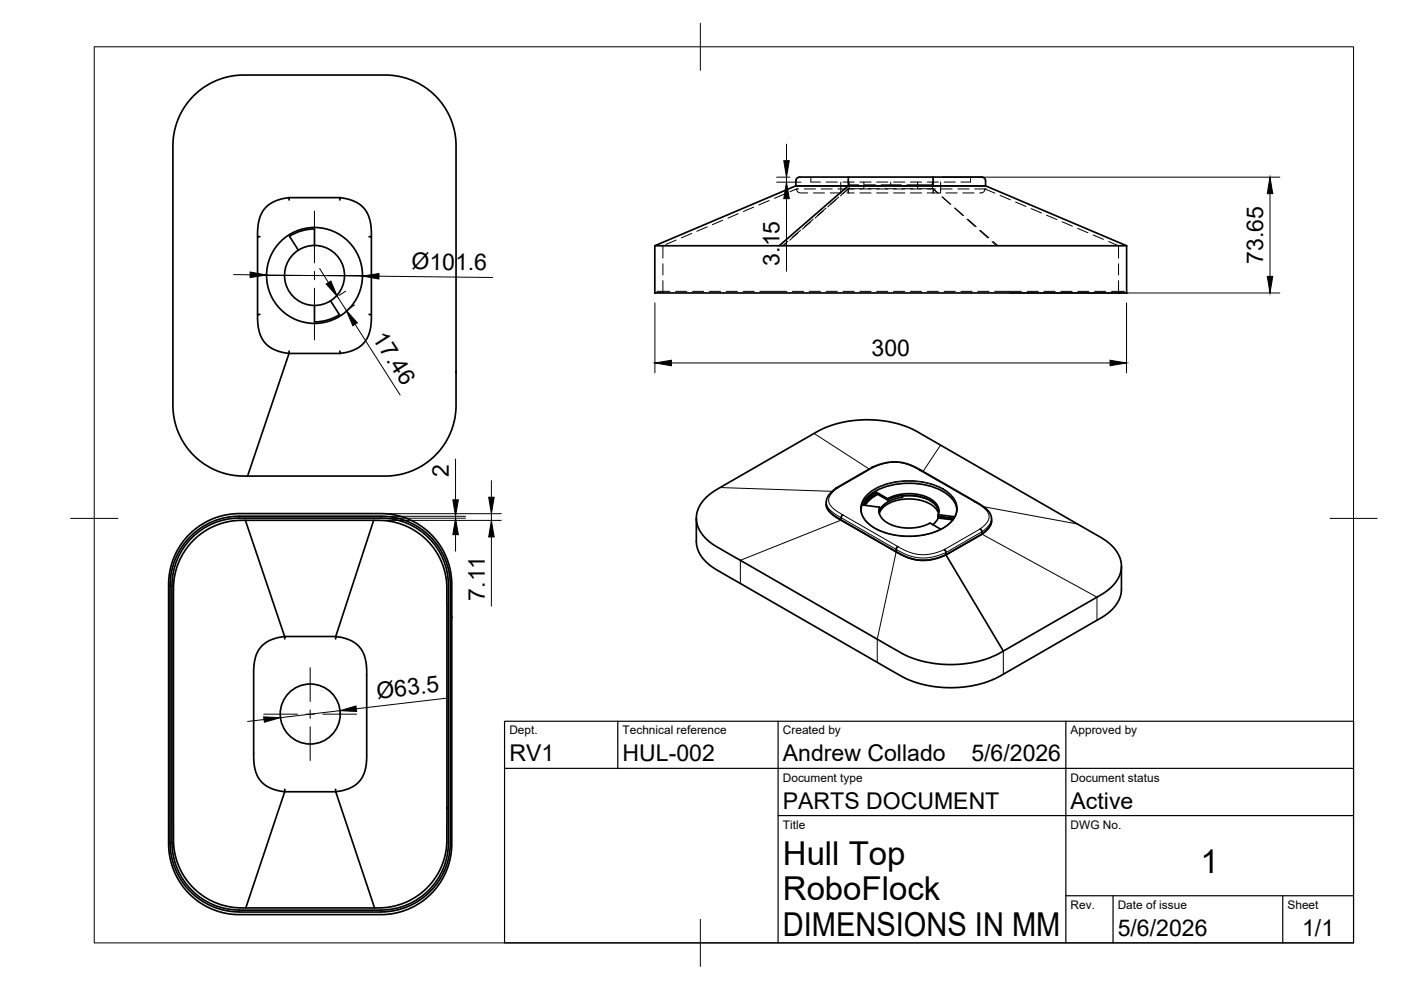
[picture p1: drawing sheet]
<svg xmlns="http://www.w3.org/2000/svg" width="297mm" height="210mm" viewBox="0 0 297 210" stroke-linecap="round" stroke-linejoin="round" font-family="sans-serif">
<!-- layer: Hidden -->
<g fill="none" stroke="#000" stroke-width=".21">
<path d="M171.7 37.5l.2 .2v.9h2.1M175.2 38.6h2.3M178.3 38.6v2.3M178.7 38.6h2.4M180 38.6v1.4h2.9M180 39.2h2.1M182.3 38.6h2.4M183.2 38.6v1.4M183.2 39.2h2.4M185.9 38.6h2.4M188.8 39.2h2.3M188.8 38.6v.6h-2"/>
<path d="M189.4 38.6h2.4M192.3 39.2h5.4M193 38.6h2.4M194.5 38.6v1.4M196.6 38.6h2.4M197.7 38.6v1.4h-2.9M199.4 38.6v2.3M200.2 38.6h2.3M206 37.5l-.2 .2v.9h-2.1M140.5 52.1h.1M140.5 52.1v2.6M140.5 55.9v2.4"/>
<path d="M140.5 59.5v2.6M143.4 50.9l-2.2 .9M146.6 49.5l-2.1 .9M149.9 48.1l-2.2 .9M153.2 46.7l-2.2 .9M156.5 45.3l-2.2 .9M159.8 43.9l-2.2 .9M163.1 42.5l-2.2 .9M166.4 41.1l-2.2 1M166.5 51.7l-.4 .4M167 51.2l-1.1 .9M168.9 40.1h.1"/>
<path d="M168.9 40.1l-1.4 .6M169.2 49.4l-1.8 1.5M169.3 40.1h-.3a.33 .33 0 0 0-.1 .3 .33 .33 0 0 0 .2 .3l.6 .2h1.6M169.7 48.8l-1.8 1.6M170.5 40.1h2.4M171.9 47l-1.8 1.6M172.4 46.5l-1.8 1.5M172.4 40.9h2.4M174.1 40.1h2.4M174.6 44.7l-1.8 1.5M175.1 44.1l-1.8 1.6M176 40.9h2.4"/>
<path d="M177.3 42.3l-1.8 1.6M177.7 40.1h2.1M177.8 41.8l-1.8 1.6M179.8 40.1l-1.1 .9M179.9 40.1v.8h-.3M179.9 40.1l-1.7 1.4M181.1 40.1h-1.3l.1 .8h1.2M182.3 40.1h2.4M182.3 40.9h2.4M184.1 40h2.4M185.9 40.1h2.4M185.9 40.9h2.4"/>
<path d="M187.7 40h2.3M189.4 40.1h2.4M189.4 40.9h2.4M191.2 40h2.4M193 40.1h2.4M193 40.9h2.4M196.6 40.1h1.3M197.9 40.1l-.1 .8h-1.2M197.9 40.1l.9 .8M197.9 40.1l1 .9M198.3 40.1h-.4l-.1 .8h1.6M199.5 40.1h2.4"/>
<path d="M199.7 41.7l1.8 1.6M199.8 41.8l1.8 1.5M200.6 40.9h2.3M202.4 44.1l1.7 1.6M202.5 44.1l1.8 1.6M203.1 40.1h2.4M204.1 40.9h2.4M205 46.5l1.8 1.6M205.2 46.5l1.8 1.5M206.7 40.1h2a.33 .33 0 0 1 .1 .3 .33 .33 0 0 1-.2 .3l-.3 .1-.6 .1M207.7 48.9l1.8 1.6M207.9 48.8l1.8 1.6"/>
<path d="M208.8 40.1h.1M208.8 40.1l2.1 .9M210.3 51.3l1 .8M210.5 51.2l1.1 .9M212 41.4l2.2 1M215.3 42.8l2.2 1M218.6 44.2l2.2 1M221.9 45.6l2.2 1M225.2 47l2.2 1M228.5 48.4l2.2 1M231.8 49.8l2.2 1M235.1 51.2l2.1 .9v2.6"/>
<path d="M237.2 55.9v2.4M237.2 59.5v2.6M138.8 62.1h.1M140 61.8v.3M142 61.8h-2.7v.3M143.3 61.8h2.3M146.8 61.8h2.4M150.4 61.8h2.4M154 61.8h2.4M157.5 61.8h2.4M161.1 61.8h5.7M168 61.8h2.4"/>
<path d="M171.6 61.8h2.4M175.2 61.8h2.3M178.7 61.8h2.4M182.3 61.8h2.4M185.9 61.8h2.4M189.4 61.8h2.4M193 61.8h2.4M196.6 61.8h2.4M200.2 61.8h2.3M203.7 61.8h2.4M207.3 61.8h2.4M210.9 61.8h5.7"/>
<path d="M217.8 61.8h2.4M221.3 61.8h2.4M224.9 61.8h2.4M228.5 61.8h2.4M232.1 61.8h2.3M235.6 61.8h2.8v.3M237.7 61.8v.3M238.9 62.1h.1"/>
</g>
<!-- layer: Visible -->
<g fill="none" stroke="#000" stroke-width=".36">
<path d="M41 20.4l1.8-1.6 2.1-1.3 2.6-1 2.5-.5 32.6-.1 3.3 .6 2.9 1.2 1.8 1.1 1.2 1 1.1 1.2 1.3 1.6 1 1.8 .9 2.2 .5 2.3 .1 1.6v56.4l-.3 1.9-.5 2.1-1.5 3.1-1 1.3-1.3 1.4-2.5 2-1.9 1-1.7 .6-2.3 .5-1.5 .1h-31.9l-3.4-.7-2-.9-1.7-1-2.2-1.9-1.9-2.2-1-1.9-.8-1.9-.5-2.5-.1-1.5v-55.9l.3-2.8 .9-2.8 1.2-2.3zM168.7 39.4h29.1M168.7 39.4h40.3M168.7 39.4l-29.9 12.7M179.9 37.5v1.9l-14.7 12.7M197.8 37.5h10.4l.5 .2 .2 .4 .1 1.3M197.8 37.5h-28.3l-.5 .2-.2 .4-.1 1.3M197.8 37.5v1.9M197.8 39.4h11.2M209 39.4l29.9 12.7M55.1 50.2h-.5v16.5M61.3 41.9l-1.8 .3-1.6 .7-1 .6-1 .9-.6 1.2-.4 1.1-.2 1.7-.1 1.8"/>
<path d="M63.3 53a6.4 6.4 0 0 0-2.7 7.2 6.4 6.4 0 0 0 6.1 4.6M66.7 52.1v-3.6a9.9 9.9 0 0 0-5.3 1.6l1.9 3M66.7 52a6.4 6.4 0 0 1 6.3 6.4 6.4 6.4 0 0 1-6.3 6.4M66.7 52l-1.8 .3-1.6 .7M72.1 42.4v-.5l2.2 .4 1.8 .9 1.1 1 .7 1 .5 1.5 .3 1.7v1.8M72.1 41.9h-10.8v.5M78.3 50.2h.4v16.5M138.8 52.1v10h100.1v-10M138.8 52.1h100.1M55.1 66.7h-.5l.2 2.7 .4 1.5 .7 1.4 1 1.1 1 .6 1.6 .6 1.8 .3-8.8 26M61.3 74.4v.5h10.8M70.1 63.8l1.9 2.9a9.9 9.9 0 0 1-5.3 1.6v-3.5"/>
<path d="M78.3 66.7h.4l-.1 2.7-.5 1.8-.7 1.2-1.3 1.2-1.3 .7-2.7 .6v-.5M184.9 99.1h.3M184.9 99.1l-7.6 4.4M185 99.1l2-.8 2.2-.4 2.4 .2 2.1 .8 14.6 8.4 1.1 .9 .5 .7 .3 .7v.9M195.3 99.7l-.2 .1M40 113.4l2-1.7 2-1.2 2.5-1 2.6-.5 32.2-.1 1.4 .1 2.3 .5 3.3 1.4 2.9 2.2 1.3 1.4 1 1.4 1.1 2 .5 1.7 .5 2 .2 1.9v56.3l-.6 3.4-1.3 2.9-2 2.9-1.5 1.5-1.3 .9-1.5 .9-2 .8-1.9 .5-2 .3h-31.9l-3.2-.6-3-1.2-1.8-1.1-1.2-1-1.1-1.2-1.3-1.6-.9-1.7-.9-2.3-.5-2.3-.1-1.6v-55.9l.3-2.8 .8-2.5 1.3-2.4zM40.6 115l1.8-1.6 2.3-1.5 2.3-1 2.3-.5 1.8-.1h29.9l3.4 .6 3.1 1.3 2.6 2 1.3 1.3 1.2 1.6 .7 1.4 .9 2.2 .5 3.4v54.6l-.2 1.9-.4 1.6-1.3 3.1-2 2.7-1.8 1.6-1.1 .7-2.8 1.4-2 .5-2.1 .3-31.3-.1-2.9-.6-1.7-.7-1.7-.9-1.3-1-1.6-1.4-1.5-2-1.1-2.1-.6-1.7-.5-3.4v-54.6l.3-2.3 1-2.9 1.2-2.2zM52 110.3l8.3 24.7-2.5 .5-1.6 .8-1.2 1.3-.9 1.8-.3 2.5v18.9l.1 1.5 .7 2.3 .8 1.1 .8 .7 1.4 .8 1 .3 1.8 .4v-.5M79.2 110.3l-8 24.7h-10.9l.1 .5M147.6 109.9v5.1l.3 1.4 .5 1 .7 1.1 1.9 1.7 40.3 23.3 3.2 1.3 4.2 .9 3.4 .1 2.5-.2 2.9-.5 2.6-.8 2.1-1.1 21.8-12.5 2.1-1.7 .7-1 .7-1.3 .3-1.5v-5.1M149.6 105.6l2.1-1.7 21.6-12.4 1.8-.9 3.1-1 3.1-.5 3.1-.1 3.7 .3 3.5 .9 2.9 1.4 39.6 22.8 1.5 1.2 1.5 1.9 .6 1.7v1.8l-.3 1-.8 1.4-1.1 1.2-1.3 1-22.8 13.2-2.7 1.1-3.8 .8-4.1 .2-3-.3-3.6-.8-3-1.3-40.6-23.4-1-1-1-1.1-.7-1.4-.2-1.2v-1.5l.4-1.1 .6-1.1zM175.2 107l.1 .5 .4 .8 1.7 1.4 13.5 7.8 1.5 .7 1.9 .5 2.5 .1 2.5-.7 1.3-.5 7.6-4.3"/>
<path d="M175.2 107l.1 .7 .5 .7 .9 .9 1.3 .8 12.9 7.4 2.1 .9 2 .4h1.6l1.5-.3 2.5-.9 7.6-4.3 1.6-1.6 .4-1.2M177.3 103.5h.3M177.3 103.5l-1.7 1.6-.4 1v.9M178.7 109.2l-.3 .4-.1 .7M182.5 107.9l.3 1.2 .5 1.1 .7 .7 1.4 1 1.5 .8 1.4 .4 3.8 .6 2.2-.1 2-.3 1.7-.4 1.5-.7 1.5-.9 .9-.9 .7-1.3 .3-1.2M182.5 108.1a5.3 5.3 0 0 1 3.2-4 15.7 15.7 0 0 1 14.9 .5 4.9 4.9 0 0 1 2.3 3.5M183.1 107.1l3.4 .4M185.7 104.3l2.5 1.4v.3l-2.5-1.4zM185.7 104.3l-1.6 1.3-1 1.5M185.8 104.7l-1.5 1.1-1 1.3M186.1 104.8l-1.6 1.1-1.1 1.2M186.4 108.9a5.7 5.7 0 0 1 5.3-3.1 8.3 8.3 0 0 1 6.7 2l.6 1.1"/>
<path d="M186.5 107.9l-.1 .6M186.5 107.5a2.72 2.72 0 0 0 1.5 3.3 9.9 9.9 0 0 0 9.2 .1M188.2 105.7a9.6 9.6 0 0 1 9.8 .6 2.51 2.51 0 0 1 .9 2.8M190.4 115.9l-.4 .5v.6M191.2 105.1l.1 .3M191.3 105v.2a8.4 8.4 0 0 1 7.2 2l.6 1.3M191.3 105.4v-.4l-.5 .1-1.7 .5-.9 .4M191.3 105.4a5.8 5.8 0 0 0-4.8 2.8v-.7M197.2 110.9l2.3 1.3M198.9 109.8v-.7l3.4 .4-.4 .9M198.9 109.8l3.1 .4M198.9 109.5l3.2 .4"/>
<path d="M198.9 109.8l-.5 .9-.6 .5M200.2 116.5l.3 .4 .1 .7 12.1 20.4M207 106.4l-.3 .1M207.8 112.2l.4 .4v.7M210.2 110.5l-.4 1.2-1.6 1.6M71.1 135.5l.1-.5 1.5 .2 1.5 .5 1.3 .8 .7 .7 .7 1 .5 1.2 .2 1.3 .1 20.2-.3 2.4-.7 1.7-1.3 1.4-1.8 .9-2.4 .6 8.2 24.6M36 178.7l.1-54.6a14.7 14.7 0 0 1 14.7-14.7h30a14.7 14.7 0 0 1 14.7 14.7v54.6M36.1 178.7a14.7 14.7 0 0 0 14.7 14.7h30a14.7 14.7 0 0 0 14.7-14.7M36.4 178.7l.1-54.6a14.3 14.3 0 0 1 14.3-14.3h30a14.3 14.3 0 0 1 14.3 14.3v54.6M36.5 178.7a14.3 14.3 0 0 0 14.3 14.2M71.1 167.4l.1 .5h-10.8l-8.3 24.6M95.1 178.7a14.3 14.3 0 0 1-14.3 14.2"/>
<path d="M50.8 193h30"/>
<circle cx="66.7" cy="58.4" r="10.2"/>
<circle cx="65.8" cy="151.4" r="6.4"/>
</g>
<circle cx="237.2" cy="62.1" r=".18" fill="#000"/>
<!-- layer: Visible Narrow -->
<path d="M172.6 91.9l11.7 7.6M199.4 94.4l-3.7 5.6M152.7 103.4l23.7 .8M175.2 106.5l.2 .9 .5 .6 2.2 1.7 12.8 7.3 2.1 .9 2.1 .4h1.6l1.3-.3 2.6-.8 7.7-4.5 1.5-1.4 .4-1.3M176.8 104.1l.8-.6 7.6-4.4 3.1-1h2.7l1.6 .4 1.7 .8 13.3 7.7 1.7 1.4 .3 .6 .1 .7-.5 1.2-1.4 1.3-7.6 4.3-1.7 .7-1.7 .4-2.5-.1-1.8-.5-1.6-.8-13.9-8.1-1-1-.3-.9 .2-1.1zM178.3 110.3l-21.3 8.5v4.9M182.5 107.9a5.1 5.1 0 0 1 3-4.1 15.6 15.6 0 0 1 15.3 .5 4.7 4.7 0 0 1 2.1 3.6M183.7 105a13.2 13.2 0 0 1 10.3-3.1 11 11 0 0 1 8.3 3.9 4 4 0 0 1-1.3 5.5 15.4 15.4 0 0 1-16.5 0 4 4 0 0 1-.8-6.3zM190 117l-4 18.5v4.9M208.2 113.3l24.4 13.3v4.9M208.6 107.4l19.8 3.7M212.7 138v5" fill="none" stroke="#000" stroke-width=".21"/>
<!-- layer: BORDER -->
<path d="M20 9.9h267v190h-267zM148.5 4.9v10M15 109.9h10M282 109.9h10M148.5 194.9v10" fill="none" stroke="#000" stroke-width=".21"/>
<!-- layer: TITLEBLOCK -->
<path d="M107 152.9h180v47h-180zM131 152.9v10M165 152.9v47M226 152.9v47M107 162.9h180M165 172.9h122M226 189.9h61M236 189.9v10M272 189.9v10" fill="none" stroke="#000" stroke-width=".25"/>
<!-- layer: Smart Centers -->
<path d="M53 58.4h11M65.8 58.4h1.8M66.7 44.8v10.9M66.7 57.5v1.8M69.4 58.4h10.9M66.7 61.1v11M55.9 151.4h7.2M64.9 151.4h1.8M65.8 141.6v7.1M65.8 150.5v1.8M65.8 154.1v7.2M68.4 151.4h7.2" fill="none" stroke="#000" stroke-width=".21"/>
<!-- layer: FD_Dimensions -->
<g fill="none" stroke="#000" stroke-width=".21">
<path d="M164.7 37.6h2.8M164.7 38.6h5.1M166.8 30.6v3.5M166.8 37.6v1M199.9 37.6h71.5M49.5 58.2l3.5 .1M56.5 58.3l20.3 .2M67.8 57l1.8 2.9M80.3 58.6l24.2 .2M166.8 42.1v15.4M269.3 41.1v17.5M71.5 62.9l1.9 2.9"/>
<path d="M73.3 61.7l-1.4 .9M75.2 64.7l-1.5 .9M75.3 68.8l9.5 14.9M138.9 64.2v14.9M142.3 77h93.1M214.1 62.1h57.3M238.8 64.2v14.9M96.6 97.3v8.7M81.3 110.3h25M81.7 108.9h24.6M82.9 109.9h15.8M82.9 109.5h15.8"/>
<path d="M96.6 109.5v.4M96.6 113.4v3.5M104.2 101.9v3.5M104.2 108.9v1.4M104.2 113.8v14.7M56 152.6l-3.5 .4M72.1 150.7l-12.6 1.5M94.6 148l-19.1 2.3"/>
</g>
<g fill="#000" stroke="#000" stroke-width=".21">
<path d="M166.2 34.1h1.1l-.5 3.5zM53 57.7l3.5 .6-3.5 .6zM69.2 60.2l.9-.6 1.4 3.3zM76.8 58.5l3.5-.5v1.2zM166.8 38.6l.5 3.5h-1.1zM269.3 37.6l.6 3.5h-1.2zM268.7 58.6h1.2l-.6 3.5zM73.4 65.8l2.4 2.6-1 .7zM138.9 77l3.4-.6v1.1zM235.4 76.4l3.4 .6-3.4 .5zM96.6 109.9l.6 3.5h-1.2zM96 106h1.2l-.6 3.5z"/>
<path d="M103.6 105.4h1.2l-.6 3.5zM104.2 110.3l.6 3.5h-1.2zM55.9 152l3.6 .2-3.5 .9zM72.1 150.7l3.4-1 .1 1.1z"/>
</g>
<g font-size="7">
<text x="166" y="183.4">Hull Top</text>
<text x="254.5" y="185.2">1</text>
<text x="166" y="190.9">RoboFlock</text>
<text x="166" y="198.4">DIMENSIONS IN MM</text>
</g>
<g font-size="4.9">
<text x="87.2" y="57.1" transform="rotate(1 87.2 57.1)">Ø101.6</text>
<text x="165.3" y="56.3" transform="rotate(-90 165.3 56.3)">3.15</text>
<text x="267.8" y="56" transform="rotate(-90 267.8 56)">73.65</text>
<text x="78.9" y="71.7" transform="rotate(57 78.9 71.7)">17.46</text>
<text x="184.8" y="75.5">300</text>
<text x="95.2" y="101.2" transform="rotate(-90 95.2 101.2)">2</text>
<text x="102.8" y="127.4" transform="rotate(-90 102.8 127.4)">7.11</text>
<text x="80" y="148.2" transform="rotate(-7 80 148.2)">Ø63.5</text>
<text x="108" y="161.4">RV1</text>
<text x="132" y="161.4">HUL-002</text>
<text x="166" y="161.4">Andrew Collado</text>
<text x="206" y="161.4">5/6/2026</text>
<text x="166" y="171.4">PARTS DOCUMENT</text>
<text x="227" y="171.4">Active</text>
<text x="237" y="198.4">5/6/2026</text>
<text x="276.1" y="198.6">1/1</text>
</g>
<g font-size="2.5">
<text x="108" y="155.7">Dept.</text>
<text x="132" y="155.7">Technical reference</text>
<text x="166" y="155.7">Created by</text>
<text x="227" y="155.7">Approved by</text>
<text x="166" y="165.7">Document type</text>
<text x="227" y="165.7">Document status</text>
<text x="166" y="175.7">Title</text>
<text x="227" y="175.7">DWG No.</text>
<text x="227" y="192.7">Rev.</text>
<text x="237" y="192.7">Date of issue</text>
<text x="273" y="192.7">Sheet</text>
</g>
</svg>
